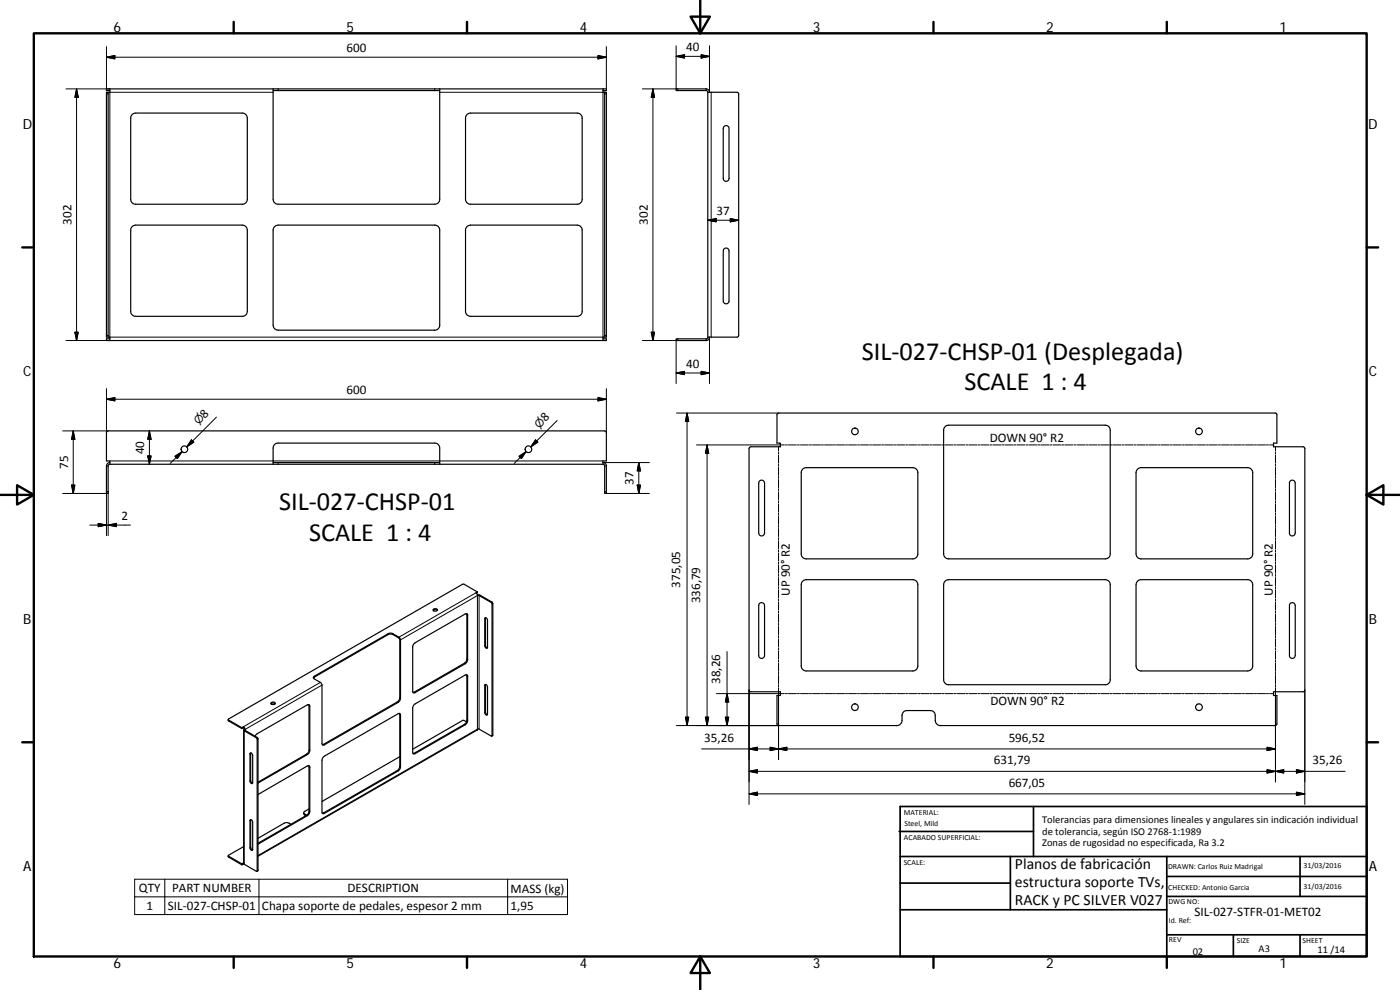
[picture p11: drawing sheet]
<svg xmlns="http://www.w3.org/2000/svg" width="420mm" height="297mm" viewBox="0 0 420 297" stroke-linecap="round" stroke-linejoin="round" font-family="sans-serif">
<g fill="none" stroke="#000" stroke-width=".36">
<path d="M32 27.7h.5v73.5h-.5zM33 27.2h-1v-.5h1v1h-.5M33 26.7h49M39.7 34.4l1-.5h32a1.52 1.52 0 0 1 1.5 1.5v24.4a1.48 1.48 0 0 1-1.5 1.5h-32a1.45 1.45 0 0 1-1.5-1.5v-24.4zM82 26.7h50M82 26.7v33.1a1.48 1.48 0 0 0 1.5 1.5h47a1.45 1.45 0 0 0 1.5-1.5v-33.1M132 27.2h-50M132 26.7h50v.5h-1M140.2 34.4l1-.5h32a1.52 1.52 0 0 1 1.5 1.5v24.4a1.48 1.48 0 0 1-1.5 1.5h-32a1.48 1.48 0 0 1-1.5-1.5v-24.4zM181 26.7v1h.5M181.5 27.7h.5v73.5h-.5zM211.9 26.7l.8 .4 .2 .6"/>
<path d="M211.9 26.7v.5M211.9 27.2l.5 .5M211.9 26.7h-9v.5h9M212.4 27.7h8.8l.5 .5v72.6l-.5 .4h-8.8M212.4 27.7v73.5M217.3 37.9a.86 .86 0 0 1 1-.2 .86 .86 0 0 1 .5 .9v14.9a.87 .87 0 0 1-.9 .9 .87 .87 0 0 1-.8-.9v-14.9zM39.7 68l1-.5h32a1.52 1.52 0 0 1 1.5 1.5v24.4a1.48 1.48 0 0 1-1.5 1.5h-32a1.45 1.45 0 0 1-1.5-1.5v-24.4zM82.4 68l1.1-.5h47a1.48 1.48 0 0 1 1.5 1.5v28.6a1.48 1.48 0 0 1-1.5 1.5h-47a1.52 1.52 0 0 1-1.5-1.5v-28.6zM140.2 68l1-.5h32a1.52 1.52 0 0 1 1.5 1.5v24.4a1.48 1.48 0 0 1-1.5 1.5h-32a1.48 1.48 0 0 1-1.5-1.5v-24.4zM217.3 74.7a.86 .86 0 0 1 1-.2 .86 .86 0 0 1 .5 .8v15a.87 .87 0 0 1-.9 .9 .87 .87 0 0 1-.8-.9v-15zM32.5 101.2a.49 .49 0 0 1 .5 .2 .49 .49 0 0 1 0 .6v.2M33 101.7h-1v.5h150v-.5h-1"/>
<path d="M181.5 101.2h-.5v1M211.9 101.7h-9v.5h9M212.4 101.2l-.1 .3-.4 .2v.5M212.9 101.2l-.2 .6-.8 .4M33 138.8l-.7 .2-.3 .8v8.3h.5v-8.3l.5-.5M33 139.3v-1h-1v-8.5l.5-.5h149l.5 .5v8.5h-1v1M33 139.3h49M82 139.3v-4.9a1.48 1.48 0 0 1 1.5-1.5h47a1.45 1.45 0 0 1 1.5 1.5v4.9M82 139.3h50M132 138.8h-50M132 139.3h49M181 138.8l.6 .2 .4 .6v8.5h-.5v-8.3l-.5-.5"/>
<path d="M233.4 124l149.3-.1 .5 .5v8.5h-1v1.1h8.9l.5 .4v72.7l-.5 .5h-8.9v1.1h1v8.5l-.2 .4-100.8 .1a1.6 1.6 0 0 1-1.5-1.5v-1.5a1.48 1.48 0 0 0-1.5-1.5h-7a1.48 1.48 0 0 0-1.5 1.5v1.5a1.6 1.6 0 0 1-1.5 1.5h-35.7l-.3-.5v-8.5h1v-1.1h-8.9l-.5-.4v-72.6l.5-.6h8.9v-1.1h-1v-8.5zM283.9 127.8l.8-.2h47a1.48 1.48 0 0 1 1.5 1.5v37.1a1.45 1.45 0 0 1-1.5 1.5h-47a1.48 1.48 0 0 1-1.5-1.5v-37.1l.1-.6zM228 144.3a.88 .88 0 0 1 .9-.2 .88 .88 0 0 1 .6 .8v15a.88 .88 0 0 1-.9 .9 .88 .88 0 0 1-.9-.9v-15zM240.9 140.8l1-.5h32a1.52 1.52 0 0 1 1.6 1.5v24.4a1.48 1.48 0 0 1-1.6 1.5h-32a1.45 1.45 0 0 1-1.4-1.5v-24.4zM341.4 140.8l1-.5h32a1.52 1.52 0 0 1 1.6 1.5v24.4a1.48 1.48 0 0 1-1.6 1.5h-32a1.52 1.52 0 0 1-1.5-1.5v-24.4zM387.2 144.3a.87 .87 0 0 1 1-.2 .87 .87 0 0 1 .5 .8v15a.87 .87 0 0 1-.9 .9 .87 .87 0 0 1-.8-.9v-15zM143.3 178.5h.6l3.8 2.2 .2 .4v39.5l-.3 .3M143.3 177.6l-.5 .3 .5 .8h.5l3.6 2.1 .3 .4-.1 39.6-3.8-2h-.5l-.1 .3-65.8 37.8M143.3 177.6l-.3 .5M143.3 177.6l-4-2.3h-.5l-70.3 40.5 4.1 2.5M240.9 174.4l1-.5h32a1.52 1.52 0 0 1 1.6 1.5v24.4a1.52 1.52 0 0 1-1.6 1.5h-32a1.48 1.48 0 0 1-1.4-1.5v-24.4zM283.6 174.4l1.1-.5h47a1.48 1.48 0 0 1 1.5 1.5v28.6a1.45 1.45 0 0 1-1.5 1.4h-47a1.48 1.48 0 0 1-1.5-1.4v-28.6z"/>
<path d="M341.4 174.4l1-.5h32a1.52 1.52 0 0 1 1.6 1.5v24.4a1.52 1.52 0 0 1-1.6 1.5h-32a1.56 1.56 0 0 1-1.5-1.5v-24.4zM124.2 193.2l15.4-9 .5-.1 .2 .2v13.8l-.2 .6-.5 .4-15.4 8.8-.3-.5v-13.5zM130 183.1a.95 .95 0 0 1 1.3 0M130 182.8a.76 .76 0 0 1 1.3 .3 .7 .7 0 0 1-.7 .3 .7 .7 0 0 1-.6-.6zM140 184.1v14.3l-.4 .5-15.6 8.9M145.6 185.4a.67 .67 0 0 1 .7 .7v8.3a.52 .52 0 0 1-.7 0 .52 .52 0 0 1-.1-.6zM145.7 185.3v8.3l.2 .5 .4 .3M228 181.1a.89 .89 0 0 1 .9-.2 .89 .89 0 0 1 .6 .8v15a.88 .88 0 0 1-.9 .8 .88 .88 0 0 1-.9-.8v-15zM387.2 181.1a.88 .88 0 0 1 1-.2 .88 .88 0 0 1 .5 .8v15a.87 .87 0 0 1-.9 .8 .87 .87 0 0 1-.8-.8v-15zM68.5 215.9l.1 .4 4 2.3M72.6 218.3l.6-.2 .3 .8M72.6 218.3v.3"/>
<path d="M73.1 218.3l-.5 .3M73.1 218.1v.2M73.1 218.3l.2 .4M73.3 218.7l-.1 .5 4 2.5-.1 39.8-4-2.3v-40.2M73.3 218.7l.2 .2M73.5 218.9v.2l3.7 2.2 .2 .4v39.5l-.3 .3M81.3 211.2a.89 .89 0 0 1 1.3 0M81.3 210.9a.65 .65 0 0 1 .8-.3 .65 .65 0 0 1 .4 .6 .68 .68 0 0 1-.7 .2 .68 .68 0 0 1-.5-.5zM92.6 211.4v14.2l-.6 .7-14.6 8.4M94.1 203.4l22.4-13 1.2-.1 2.2 1.4 .1 17.7-.4 .9-22.9 13.1M94.1 203.1l22.6-13.1h1l2.2 1.3 .2 .4 .1 17.8-.3 .8-.4 .4-22.3 12.9-.4-.1-.2-.4v-17.6l-.5-.8-1.9-1.1zM119.9 214l.1 16-.4 .9-22.9 13.1"/>
<path d="M124.2 211.5l15.4-9 .7 .1v13.8l-.2 .6-.5 .4-15.4 8.8-.3-.5v-13.4zM140 202.4l.1 13.7-.4 1-15.7 9M140 216.6l-1.1-.5-15 8.7M145.6 205.4a.64 .64 0 0 1 .7 .7v8.2a.48 .48 0 0 1-.6 .2 .48 .48 0 0 1-.2-.7zM145.7 205.4v8.3l.6 .7M75.1 226a.64 .64 0 0 1 .7 .7v8.3a.51 .51 0 0 1-.6 0 .51 .51 0 0 1-.2-.6zM75.3 225.9l-.1 8.3 .6 .8M76.6 220.9l.6-.7 15.1-8.7 .4-.1 .2 .2 .1 13.6-.3 .8-15.3 9M77.4 238.4l14.9-8.6 .3-.1 .3 .2 .1 13.6-.3 .8-15.3 9M92.6 229.7v14.3l-.6 .6-14.6 8.4M97.2 227l22.4-12.9 .5 .1 .1 15.9-.4 1-22.8 13.1-.3-.2-.1-.4v-15.5zM120 227l-23.4 13.5"/>
<path d="M68.5 256.8l.1 .4 4 2.3M72.6 259.2v.3M73.1 258.9l-.5 .3M73.1 259.2l-.5 .3M73.1 259.2h.1M73.1 258.9v.3M73.1 258.9h.1M73.1 254l-4.6 2.8 4.1 2.4M75.1 246a.6 .6 0 0 1 .7 .7v8.3a.51 .51 0 0 1-.6 0 .51 .51 0 0 1-.2-.6zM75.3 245.9l-.1 8.3 .6 .8M87.3 247.3l-1-.5-1 .2-7.9 4.5M91.2 243.9v.5l.6 .4"/>
<path d="M92.7 242.7l-1.5 1v.4l.8 .5"/>
<circle cx="55.3" cy="134.8" r="1"/>
<circle cx="158.6" cy="134.8" r="1"/>
<circle cx="256.6" cy="129.4" r="1"/>
<circle cx="359.8" cy="129.4" r="1"/>
<circle cx="256.6" cy="212.2" r="1"/>
<circle cx="359.8" cy="212.2" r="1"/>
</g>
<g fill="none" stroke="#000" stroke-width=".3">
<path d="M32 17.2l2.5-.5v1zM32 17.2h150M32 14v13.2M179.5 16.7l2.5 .5-2.5 .5zM182 14v12.7M202.9 13.7v13h-10.1M202.9 16.9l2.5-.5v1zM210.4 16.4l2.5 .5-2.5 .5zM212.9 16.9h-10M212.9 13.7v14M19.8 26.7h13.2M23 26.7v75.5"/>
<path d="M23 26.7l.5 2.5h-1zM32 28.2h.5M82 27.7h-49v73.5h148v-73.5h-49M83.5 26.7v.5M130.5 26.7v.5M181.5 28.2h.5M195.9 26.7v75.5M195.9 26.7l.5 2.5h-1zM203.4 26.7v.5M213.4 27.7v73.5M212.4 66.1l2.5-.5v1zM212.4 66.1h9.3"/>
<path d="M219.2 65.6l2.5 .5-2.5 .5zM22.5 99.7h1l-.5 2.5zM195.4 99.7h1l-.5 2.5zM19.8 102.2h13.2M32 119.8l2.5-.5v1zM32 119.8h150M32 100.6h.5M32 116.6v13.2M179.5 119.3l2.5 .5-2.5 .5zM181.5 100.6h.5M182 116.6v13.2M202.9 102.2v12.9"/>
<path d="M202.9 111.9l2.5-.5v1zM202.9 111.9h10M203.4 101.7v.5h-10.6M210.4 111.4l2.5 .5-2.5 .5zM212.9 101.2v13.9M18.8 129.3h13.7M22 129.3v18.8M22 129.3l.5 2.5h-1zM32 139.8h.5M33 138.3h148M44.3 136.8h1l-.5 2.5zM44.8 129.3v10"/>
<path d="M44.8 129.3l.5 2.5h-1zM52.5 136.9l2.1-1.4-1.4 2.1zM54.6 135.5l-3.5 3.5M57.5 132l.7 .7-2.2 1.4zM64.9 125.2l-8.9 8.9 1.8-1.8M83.5 138.8v.5M130.5 138.8v.5M155.8 136.9l2.1-1.4-1.4 2.1zM157.9 135.5l-3.6 3.5M160.7 132l.7 .7-2.1 1.4zM167.2 126.2l-7.9 7.9 1.8-1.8M181 138.8h13.9"/>
<path d="M181.5 139.8h.5M191.7 138.8v9.3M191.7 138.8l.5 2.5h-1zM203 123.9h30.7M206.2 123.9v93.8M206.2 123.9l.5 2.5h-1zM212.2 133.5v84.2M212.2 133.5l.5 2.5h-1zM233.6 134v1.3M233.6 135.6v.6M233.6 136.5v2.5M233.6 139.3v.6"/>
<path d="M235.4 133.5h-26.4M235.7 133.5h.6M236.6 133.5h2.4M239.3 133.5h.6M240.2 133.5h2.4M242.9 133.5h.6M243.8 133.5h2.4M246.5 133.5h.6M247.4 133.5h2.5M250.1 133.5h.7M251 133.5h2.5M253.8 133.5h.5"/>
<path d="M254.6 133.5h2.5M257.4 133.5h.5M258.3 133.5h2.4M261 133.5h.6M261.9 133.5h2.4M264.6 133.5h.6M265.5 133.5h2.4M268.2 133.5h.6M269.1 133.5h2.4M271.8 133.5h.6M272.7 133.5h2.4M275.4 133.5h.6"/>
<path d="M276.3 133.5h2.4M279 133.5h.6M279.9 133.5h2.4M282.6 133.5h.6M283.5 133.5h2.5M286.2 133.5h.6M287.1 133.5h2.4M289.9 133.5h.5M290.8 133.5h2.4M293.5 133.5h.6M294.4 133.5h2.4M297.1 133.5h.6"/>
<path d="M298 133.5h2.4M300.7 133.5h.6M301.6 133.5h2.4M304.3 133.5h.6M305.2 133.5h2.4M307.9 133.5h.6M308.8 133.5h2.4M311.5 133.5h.6M312.4 133.5h2.4M315.1 133.5h.6M316 133.5h2.4M318.7 133.5h.6"/>
<path d="M319.6 133.5h2.4M322.4 133.5h.5M323.2 133.5h2.5M326 133.5h.6M326.8 133.5h2.5M329.6 133.5h.6M330.4 133.5h2.5M333.2 133.5h.6M334.1 133.5h2.4M336.8 133.5h.6M337.7 133.5h2.4M340.4 133.5h.6"/>
<path d="M341.3 133.5h2.4M344 133.5h.6M344.9 133.5h2.4M347.6 133.5h.6M348.5 133.5h2.4M351.2 133.5h.6M352.1 133.5h2.4M354.8 133.5h.6M355.7 133.5h2.4M358.4 133.5h.7M359.3 133.5h2.4M362 133.5h.7"/>
<path d="M362.9 133.5h2.4M365.7 133.5h.6M366.6 133.5h2.4M369.3 133.5h.6M370.2 133.5h2.4M372.9 133.5h.6M373.8 133.5h2.4M376.5 133.5h.6M377.4 133.5h2.4M380.1 133.5h.6M381 133.5h1.2M382.8 134v1.3"/>
<path d="M382.8 135.6v.6M382.8 136.5v2.5M382.8 139.3v.6M18.8 148.1h13.2M21.5 145.5h1l-.5 2.6zM27 157.5h12.2M29.5 157l2.5 .5-2.5 .5zM32.5 157.5l2.5-.5v1zM181.5 147.6h.5M182 148.1h12.9M191.2 145.5h1l-.5 2.6zM233.6 140.2v2.4"/>
<path d="M233.6 142.9v.7M233.6 143.9v2.4M233.6 146.6v.6M233.6 147.6v2.4M233.6 150.3v.6M233.6 151.2v2.5M233.6 154v.6M233.6 154.9v2.5M233.6 157.6v.7M233.6 158.6v2.4M382.8 140.2v2.4M382.8 142.9v.7"/>
<path d="M382.8 143.9v2.4M382.8 146.6v.6M382.8 147.6v2.4M382.8 150.3v.6M382.8 151.2v2.5M382.8 154v.6M382.8 154.9v2.5M382.8 157.6v.7M382.8 158.6v2.4M32 160.7v-13.1h.5v13.1M142.8 177.9l-23.1 13.3v.3M144 178.6l-.2 .1v40.1"/>
<path d="M233.6 161.3v.6M233.6 162.2v2.5M233.6 165v.6M233.6 165.9v2.5M233.6 168.7v.6M233.6 169.6v2.4M233.6 172.3v.6M233.6 173.3v2.4M233.6 176v.6M233.6 176.9v2.5M233.6 179.7v.6M382.8 161.3v.6"/>
<path d="M382.8 162.2v2.5M382.8 165v.6M382.8 165.9v2.5M382.8 168.7v.6M382.8 169.6v2.4M382.8 172.3v.6M382.8 173.3v2.4M382.8 176v.6M382.8 176.9v2.5M382.8 179.7v.6M116.5 190.1v.3M117.9 190.1v.3"/>
<path d="M120 191.9l.2 .1 23.1-13.3v40.1l-65.9 37.9M139.4 199l.2 .1M140.1 184.5l.2 .1M140.1 197.8l.2 .1M145.7 185.5l-.2 .1M145.7 193.6l-.2 .2M147.7 180.7l-.3 .1M147.9 181.1l-.2 .1M218.2 195.5v22.2M233.6 180.6v2.4M233.6 183.3v.7M233.6 184.3v2.4"/>
<path d="M233.6 187v.6M233.6 188v2.4M233.6 190.7v.6M233.6 191.6v2.5M233.6 194.4v.6M233.6 195.3v2.5M233.6 198.1v.6M233.6 199v2.4M382.8 180.6v2.4M382.8 183.3v.7M382.8 184.3v2.4M382.8 187v.6"/>
<path d="M382.8 188v2.4M382.8 190.7v.6M382.8 191.6v2.5M382.8 194.4v.6M382.8 195.3v2.5M382.8 198.1v.6M382.8 199v2.4M68.6 216v.3M92.7 211.8l.3 .1M94.3 202.9v.3M96.1 204.7l-23 13.4M96.6 205.5l-23.1 13.4-.2 .4v40"/>
<path d="M119.3 210.6l.2 .1M120 214.4l.2 .1M120 209.4l.2 .1M124.3 207.7l.3 .1M139.4 217.3l.2 .1M140.1 202.8l.2 .1M140.1 216.1l.2 .1M145.7 205.5l-.2 .1M145.7 213.7l-.2 .1M203 217.7h30.7M205.7 215.2h1l-.5 2.5zM211.7 215.2h1l-.5 2.5z"/>
<path d="M217.7 215.2h1l-.5 2.5zM218.2 208.1l.5 2.5h-1zM224.8 207.1v34.3M233.6 201.7v.7M233.6 202.6v2.5M233.6 205.4v.6M233.6 206.3v21.6M235.4 208.1h-20.4M235.7 208.1h.6M236.6 208.1h2.4M239.3 208.1h.6M240.2 208.1h2.4"/>
<path d="M242.9 208.1h.6M243.8 208.1h2.4M246.5 208.1h.6M247.4 208.1h2.5M250.1 208.1h.7M251 208.1h2.5M253.8 208.1h.5M254.6 208.1h2.5M257.4 208.1h.5M258.3 208.1h2.4M261 208.1h.6M261.9 208.1h2.4"/>
<path d="M264.6 208.1h.6M265.5 208.1h2.4M268.2 208.1h.6M269.1 208.1h2.4M271.8 208.1h.6M272.7 208.1h2.4M275.4 208.1h.6M276.3 208.1h2.4M279 208.1h.6M279.9 208.1h2.4M282.6 208.1h.6M283.5 208.1h2.5"/>
<path d="M286.2 208.1h.6M287.1 208.1h2.4M289.9 208.1h.5M290.8 208.1h2.4M293.5 208.1h.6M294.4 208.1h2.4M297.1 208.1h.6M298 208.1h2.4M300.7 208.1h.6M301.6 208.1h2.4M304.3 208.1h.6M305.2 208.1h2.4"/>
<path d="M307.9 208.1h.6M308.8 208.1h2.4M311.5 208.1h.6M312.4 208.1h2.4M315.1 208.1h.6M316 208.1h2.4M318.7 208.1h.6M319.6 208.1h2.4M322.4 208.1h.5M323.2 208.1h2.5M326 208.1h.6M326.8 208.1h2.5"/>
<path d="M329.6 208.1h.6M330.4 208.1h2.5M333.2 208.1h.6M334.1 208.1h2.4M336.8 208.1h.6M337.7 208.1h2.4M340.4 208.1h.6M341.3 208.1h2.4M344 208.1h.6M344.9 208.1h2.4M347.6 208.1h.6M348.5 208.1h2.4"/>
<path d="M351.2 208.1h.6M352.1 208.1h2.4M354.8 208.1h.6M355.7 208.1h2.4M358.4 208.1h.7M359.3 208.1h2.4M362 208.1h.7M362.9 208.1h2.4M365.7 208.1h.6M366.6 208.1h2.4M369.3 208.1h.6M370.2 208.1h2.4"/>
<path d="M372.9 208.1h.6M373.8 208.1h2.4M376.5 208.1h.6M377.4 208.1h2.4M380.1 208.1h.6M381 208.1h1.2M382.8 201.7v.7M382.8 202.6v2.5M382.8 205.4v.6M382.8 206.3v28.3M391.6 207.1v34.3M75.2 226.1l-.2 .1"/>
<path d="M75.2 234.2l-.2 .2M77.2 221.3l-.2 .1M77.4 221.7l-.2 .1M92 226.3l.3 .1M92.7 230.1l.3 .1M92.7 225l.3 .2M97.1 223.4l.2 .1M119.3 231.2l.2 .1M120 230l.2 .1M124.3 226l.3 .1M147.9 220.6l-.2 .1M210.6 224.7h172.2"/>
<path d="M224.8 224.7l2.5-.5v1zM224.8 231.4l2.5-.5v1zM224.8 238.2l2.5-.5v1zM224.8 231.4h178.9M224.8 238.2h166.8M231.1 224.2l2.5 .5-2.5 .5zM233.6 224.7l2.5-.5v1zM380.3 230.9l2.5 .5-2.5 .5zM380.3 224.2l2.5 .5-2.5 .5zM382.8 231.4l2.5-.5v1zM389.1 237.7l2.5 .5-2.5 .5zM389.1 230.9l2.5 .5-2.5 .5z"/>
<path d="M68.6 256.9v.3M73.1 258.9h.1M75.2 246.1l-.2 .1M75.2 254.2l-.2 .2M91.4 244.3v.2M92 244.6l.3 .1M92.7 243.4l.3 .1M97.1 243.9l.2 .2M40.4 263.8h129.9v10.6h-129.9zM40.4 269.1h129.9M49.5 263.8v10.6M77.4 261.2l-.2 .1"/>
<path d="M77.7 263.8v10.6M152.3 263.8v10.6"/>
</g>
<circle cx="143.3" cy="218.8" r=".18" fill="#000"/>
<g fill="none" stroke="#000" stroke-width=".71">
<path d="M10.1 10h400.1v277h-400.1zM70.1 6.6v3.4M140.2 6.6v3.4M207.3 5h5.8l-2.9 5zM210.2 0v10M280.2 6.6v3.4M350.2 6.6v3.4M6.7 74.2h3.4M410.2 74.2h3.4M.2 148.5h9.9M5.1 145.6l5 2.9-5 2.9zM410.2 148.5l5-2.9v5.8z"/>
<path d="M410.2 148.5h9.9M6.7 222.7h3.4M410.2 222.7h3.4M70.1 287v3.4M140.2 287v3.4M210.2 287l2.9 5h-5.8zM210.2 287v10M280.2 287v3.4M350.2 287v3.4"/>
</g>
<g fill="none" stroke="#000" stroke-width=".51">
<path d="M269.8 249.5h40.4M270.1 257h140.1M270.1 242h140.1v45h-140.1zM303.2 257v16M310.2 242v15M350.2 257v30M390.2 257v12M270.1 273h80.1M270.1 265h33.1M350.2 269h60M350.2 263h60M350.2 280.5h60"/>
<path d="M370.2 280.5v6.5M390.2 280.5v6.5"/>
</g>
<g fill="#000" stroke="#000" stroke-width=".3">
<path d="M32 17.2l2.5-.5v1zM179.5 16.7l2.5 .5-2.5 .5zM202.9 16.9l2.5-.5v1zM210.4 16.4l2.5 .5-2.5 .5zM23 26.7l.5 2.5h-1zM195.9 26.7l.5 2.5h-1zM212.4 66.1l2.5-.5v1zM219.2 65.6l2.5 .5-2.5 .5zM22.5 99.7h1l-.5 2.5zM195.4 99.7h1l-.5 2.5zM32 119.8l2.5-.5v1zM202.9 111.9l2.5-.5v1z"/>
<path d="M210.4 111.4l2.5 .5-2.5 .5zM22 129.3l.5 2.5h-1zM44.3 136.8h1l-.5 2.5zM44.8 129.3l.5 2.5h-1zM52.5 136.9l2.1-1.4-1.4 2.1zM57.5 132l.7 .7-2.2 1.4zM155.8 136.9l2.1-1.4-1.4 2.1zM160.7 132l.7 .7-2.1 1.4zM179.5 119.3l2.5 .5-2.5 .5zM206.2 123.9l.5 2.5h-1zM212.2 133.5l.5 2.5h-1zM21.5 145.5h1l-.5 2.6z"/>
<path d="M29.5 157l2.5 .5-2.5 .5zM32.5 157.5l2.5-.5v1zM191.2 145.5h1l-.5 2.6zM191.7 138.8l.5 2.5h-1zM205.7 215.2h1l-.5 2.5zM211.7 215.2h1l-.5 2.5zM217.7 215.2h1l-.5 2.5zM218.2 208.1l.5 2.5h-1zM224.8 224.7l2.5-.5v1zM224.8 231.4l2.5-.5v1zM224.8 238.2l2.5-.5v1zM231.1 224.2l2.5 .5-2.5 .5z"/>
<path d="M233.6 224.7l2.5-.5v1zM380.3 230.9l2.5 .5-2.5 .5zM380.3 224.2l2.5 .5-2.5 .5zM382.8 231.4l2.5-.5v1zM389.1 237.7l2.5 .5-2.5 .5zM389.1 230.9l2.5 .5-2.5 .5z"/>
</g>
<g font-size="7.9">
<text x="258.6" y="108.1">SIL‐027‐CHSP‐01 (Desplegada)</text>
<text x="289.4" y="117.1">SCALE 1 : 4</text>
<text x="83.8" y="153.2">SIL‐027‐CHSP‐01</text>
<text x="92.8" y="162.2">SCALE 1 : 4</text>
</g>
<g font-size="4.7">
<text x="304.6" y="260.8">Planos de fabricación</text>
<text x="304.6" y="266.2">estructura soporte TVs,</text>
<text x="304.6" y="271.6">RACK y PC SILVER V027</text>
</g>
<g font-size="4.2">
<text x="34" y="9.6">6</text>
<text x="104" y="9.6">5</text>
<text x="174" y="9.6">4</text>
<text x="244" y="9.6">3</text>
<text x="314" y="9.6">2</text>
<text x="384" y="9.6">1</text>
<text x="6.8" y="38.7">D</text>
<text x="410.6" y="38.7">D</text>
<text x="7" y="112.9">C</text>
<text x="410.8" y="112.9">C</text>
<text x="7" y="187.1">B</text>
<text x="410.8" y="187.1">B</text>
<text x="7" y="261.3">A</text>
<text x="410.8" y="261.3">A</text>
<text x="34" y="290.4">6</text>
<text x="104" y="290.4">5</text>
<text x="174" y="290.4">4</text>
<text x="244" y="290.4">3</text>
<text x="314" y="290.4">2</text>
<text x="384" y="290.4">1</text>
</g>
<g font-size="3.9">
<text x="104" y="15.6">600</text>
<text x="205.9" y="15.4">40</text>
<text x="215" y="64.5">37</text>
<text x="21.4" y="67.4" transform="rotate(-90 21.4 67.4)">302</text>
<text x="194.4" y="67.4" transform="rotate(-90 194.4 67.4)">302</text>
<text x="205.9" y="110.4">40</text>
<text x="104" y="118.2">600</text>
<text x="61.5" y="125.6" transform="rotate(-45 61.5 125.6)">8</text>
<text x="163.7" y="126.6" transform="rotate(-45 163.7 126.6)">8</text>
<text x="43.3" y="136.3" transform="rotate(-90 43.3 136.3)">40</text>
<text x="297" y="132.7">DOWN 90° R2</text>
<text x="20.4" y="140.7" transform="rotate(-90 20.4 140.7)">75</text>
<text x="190.1" y="145.4" transform="rotate(-90 190.1 145.4)">37</text>
<text x="36.4" y="156">2</text>
<text x="204.1" y="176.3" transform="rotate(-90 204.1 176.3)">375,05</text>
<text x="237" y="178.7" transform="rotate(-90 237 178.7)">UP 90° R2</text>
<text x="382" y="178.7" transform="rotate(-90 382 178.7)">UP 90° R2</text>
<text x="210.1" y="181.1" transform="rotate(-90 210.1 181.1)">336,79</text>
<text x="216.1" y="205.2" transform="rotate(-90 216.1 205.2)">38,26</text>
<text x="297.3" y="211.5">DOWN 90° R2</text>
<text x="211.3" y="222.6">35,26</text>
<text x="302.7" y="222.6">596,52</text>
<text x="298.3" y="229.4">631,79</text>
<text x="393.9" y="229.4">35,26</text>
<text x="302.7" y="236.1">667,05</text>
<text x="41.7" y="267.7">QTY</text>
<text x="51.7" y="267.7">PART NUMBER</text>
<text x="104.3" y="267.7">DESCRIPTION</text>
<text x="153.3" y="267.8">MASS (kg)</text>
<text x="44" y="273">1</text>
<text x="50.4" y="273">SIL‐027‐CHSP‐01</text>
<text x="78.6" y="273.1">Chapa soporte de pedales, espesor 2 mm</text>
<text x="153.3" y="273">1,95</text>
<text x="358.5" y="274.9">SIL‐027‐STFR‐01‐MET02</text>
</g>
<g font-size="3.3">
<text x="59.5" y="127.6" transform="rotate(-45 59.5 127.6)">⌀</text>
<text x="161.8" y="128.6" transform="rotate(-45 161.8 128.6)">⌀</text>
</g>
<g font-size="3.1">
<text x="312.8" y="246.8">Tolerancias para dimensiones lineales y angulares sin indicación individual</text>
<text x="312.8" y="250.4">de tolerancia, según ISO 2768‐1:1989</text>
<text x="312.8" y="254">Zonas de rugosidad no especificada, Ra 3.2</text>
<text x="357.9" y="286.4">02</text>
<text x="377.7" y="285.6">A3</text>
<text x="395.4" y="285.9">11 /14</text>
</g>
<g font-size="2.4">
<text x="271.2" y="244.4">MATERIAL:</text>
<text x="271.3" y="251.9">ACABADO SUPERFICIAL:</text>
<text x="271.4" y="247.9">Steel, Mild</text>
<text x="271.2" y="259.7">SCALE:</text>
<text x="350.6" y="260.8">DRAWN: Carlos Ruiz Madrigal</text>
<text x="391.2" y="260.6">31/03/2016</text>
<text x="350.6" y="267">CHECKED: Antonio Garcia</text>
<text x="391.2" y="266.6">31/03/2016</text>
<text x="350.7" y="271.4">DWG NO:</text>
<text x="350.8" y="276.8">Id. Ref:</text>
<text x="350.8" y="282.8">REV</text>
<text x="371.2" y="282.9">SIZE</text>
<text x="390.9" y="282.9">SHEET</text>
</g>
</svg>
